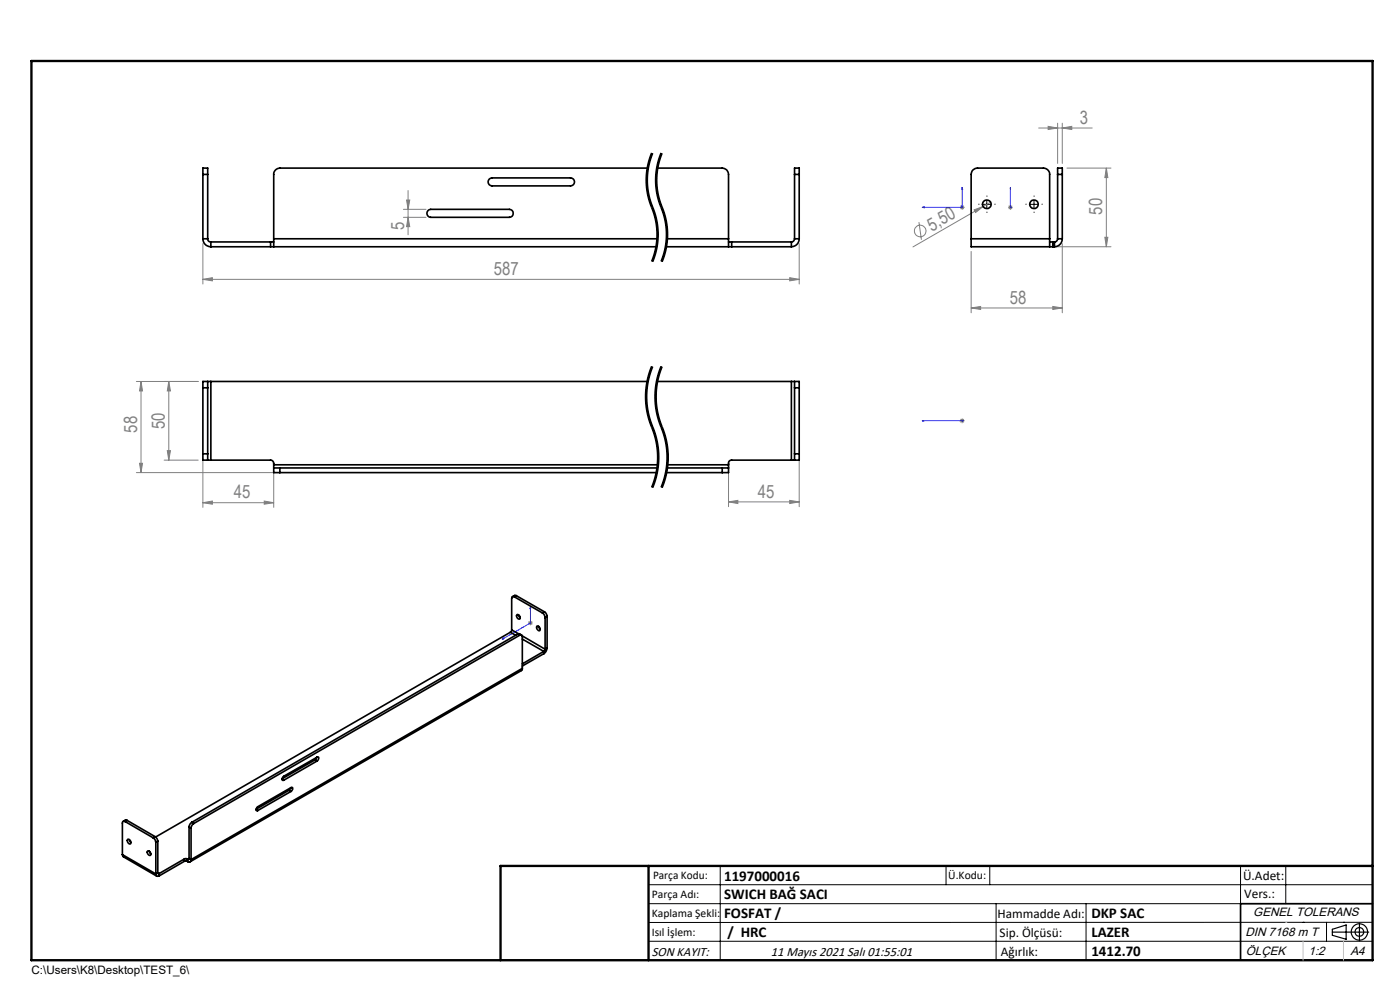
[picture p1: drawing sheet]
<svg xmlns="http://www.w3.org/2000/svg" width="297mm" height="210mm" viewBox="0 0 297 210" stroke-linecap="round" stroke-linejoin="round" font-family="sans-serif">
<g fill="none" stroke="#808080" stroke-width=".21">
<path d="M220.3 27.2h11.4M222.4 26.8l2 .4-2 .3zM224.4 26.1v8.6M225.4 27.2l2-.4v.7zM225.4 26.1v8.6M226.3 35.7h9.4M234.7 35.7v16.6M234.7 35.7l.3 2h-.6zM43 59.3l2-.4v.7zM43 51.7v8.5M43 59.3h126.5M85.6 44.4h4.8"/>
<path d="M85.6 46.1h4.8M86.3 42.4h.6l-.3 2zM86.6 46.1l.3 2h-.6zM86.6 40.4v9.4M167.5 58.9l2 .4-2 .3zM169.5 51.7v8.5M194.9 47.1l.6 3.8M203.6 44h1M203.8 43.6l.7 .7M204.1 43.5v1M204.5 43.6l-.7 .7M206 53.3v13"/>
<path d="M206.7 44.5l1.9-.7-1.6 1.3zM208.6 43.8l-14.9 8.6M210.1 42.9l-1.5 .9M213.9 44h.9M214 43.6l.7 .7M214.3 43.5v1M214.7 43.6l-.7 .7M223.7 52.3h12M225.4 51.7v14.6M234.4 50.3h.6l-.3 2zM206 65.3l2-.3v.6zM206 65.3h19.4"/>
<path d="M223.3 65l2.1 .3-2.1 .3zM28.9 80.9h13.2M29.6 98.3h.6l-.3 2zM29.9 80.9v19.4M29.9 80.9l.3 2h-.6zM34.8 97.6h7.3M35.5 95.6h.7l-.4 2zM35.8 80.9v16.7M35.8 80.9l.4 2h-.7zM43 97.3v10.3M154.6 99.3v8.2M169.5 97.3v10.2"/>
<path d="M203.6 89.2h1M203.8 88.9l.7 .7M204.1 88.8v1M204.5 88.9l-.7 .7M28.9 100.3h29.5M43 106.6l2-.3v.7zM43 106.6h15.1M56.1 106.3l2 .3-2 .4zM58.1 100.3v7.3M154.6 106.5l1.9-.4v.7zM154.6 106.5h14.9M167.5 106.1l2 .4-2 .3z"/>
<path d="M112 132.1h1M112.1 131.8l.8 .7M112.5 131.6v1M112.9 131.8l-.8 .7"/>
<circle cx="195.2" cy="49" r="1.24"/>
</g>
<path d="M138.4 77.7a16.7 16.7 0 0 0 0 12.9M140.4 77.7a16.7 16.7 0 0 0 0 12.9M138.4 90.6a16.7 16.7 0 0 1 0 12.8M140.4 90.6a16.7 16.7 0 0 1 0 12.8" fill="none" stroke="#000" stroke-width=".21" stroke-dasharray="6.3 1.3 1.3 1.3" stroke-dashoffset="1.7" stroke-linecap="butt"/>
<g fill="none" stroke="#000" stroke-width=".21">
<path d="M137.4 37.9v1.2M137.4 39.1l.3 2.2 .7 2.4M137.7 35.2l-.3 2.8M138.2 32.4a15.1 15.1 0 0 0-.4 10.6M138.4 32.5a15.4 15.4 0 0 0 .3 12.5 15 15 0 0 1-.3 10.5M138.5 32.5l-.8 2.7M139.4 37.9v1.2M139.4 39.1l.6 3.2a17.4 17.4 0 0 1 1.6 9.4l-.7 2.8M139.4 37.4v.6M139.7 35.2l-.3 2.2M140.2 32.4a15.1 15.1 0 0 0-.4 10.6M140.4 32.5a15.4 15.4 0 0 0 .3 12.5 15 15 0 0 1-.3 10.5"/>
<path d="M140.5 32.5l-.8 2.7M137.8 43l1.2 3.7M138.4 43.7l.1 .2zM138.5 43.9a15.1 15.1 0 0 1 .4 10.6M138.9 54.5l-.4 1.1M139 46.7l.3 2.8M139.3 50.6l-.4 2.7-.7 2.1M139.3 49.5v1.1M139.8 43l1.2 3.7M140.9 54.5l-.4 1.1M141 46.7l.3 2.8M141.3 50.6a14.8 14.8 0 0 1-1.1 4.8"/>
<path d="M141.3 49.5v1.1M208.5 43.3h1.7M209.3 42.5v1.7M218.5 43.3h1.7M219.4 42.5v1.7M137.8 78.8a16.9 16.9 0 0 0-.6 8.4M138.2 77.7l-.4 1.1M138.4 77.7a17.2 17.2 0 0 0 .4 14 16.7 16.7 0 0 1-.4 11.7M138.5 77.8a16.5 16.5 0 0 0-1.2 5.2M140.2 77.7a16.9 16.9 0 0 0-1 9.5M140.4 77.7a17.2 17.2 0 0 0 .4 14 16.7 16.7 0 0 1-.4 11.7M140.5 77.8a16.5 16.5 0 0 0-1.2 5.2"/>
<path d="M137.2 87.2l.6 2.3M137.3 83a16.4 16.4 0 0 0 1.1 7.2M137.8 89.5l.2 .6M138 90.1l.4 1.1M138.4 91.2l.5 1.7M138.4 90.2l.1 .3zM138.5 90.5l.9 2.9 .4 3M138.9 92.9l.3 1.2a16.5 16.5 0 0 1 .1 5.3M139.2 87.2l.8 2.9M139.2 99.9l-1 3.5M139.3 99.4l-.1 .5M139.3 83a19.7 19.7 0 0 0 1.8 9.2l.4 1.8 .3 2.4"/>
<path d="M139.8 96.4a16.9 16.9 0 0 1-1.3 7.1M140 90.1l.4 1.1M140.4 91.2l.5 1.7M140.9 92.9l.3 1.2a16.5 16.5 0 0 1 .1 5.3M141.2 99.9l-1 3.5M141.3 99.4l-.1 .5M141.8 96.4a16.9 16.9 0 0 1-1.3 7.1M137.6 187.7h153.6M137.6 191.7h153.6M137.6 199.7h153.6M152.8 183.7v20M200.7 183.7v4"/>
<path d="M210 183.7v4M211.3 191.7v12M230.4 191.7v12M263.2 183.7v20M272.8 183.7v8M276.4 195.6h.1M281.4 195.6v4.1M285 195.6h.1M291.2 195.6l-153.6 .1"/>
</g>
<path d="M138.4 32.5a15 15 0 0 0 0 11.5M140.4 32.5a15 15 0 0 0 0 11.5M138.4 44a15 15 0 0 1 0 11.5M140.4 44a15 15 0 0 1 0 11.5" fill="none" stroke="#000" stroke-width=".21" stroke-dasharray="6.3 1.3 1.3 1.3" stroke-dashoffset="2.3" stroke-linecap="butt"/>
<g fill="none" stroke="#000" stroke-width=".25">
<path d="M282.6 197.7h7.8M282.6 197.1l3-.9v3l-3-.8zM288.4 195.8v3.8M106.2 203.7h185"/>
<circle cx="288.4" cy="197.7" r="1.74"/>
<circle cx="288.4" cy="197.7" r=".93"/>
</g>
<g fill="none" stroke="#00f" stroke-width=".21">
<path d="M204.1 39.7l.1 .5h-.2zM204.1 39.7v4.3h-8.4M214.3 39.7v.5v-.5M214.3 39.7v4.3M195.7 44l.4-.1v.2zM214.3 44h.1M214.3 43.9v.2zM195.7 89.2h.4h-.4M195.7 89.2h8.4M204 89.2h.2zM204.1 89.2h.1M106.5 135.6l.3-.2v.1z"/>
<path d="M112.5 128.7l.1 .3-.2 .1zM112.5 128.7v3.4l-6 3.5"/>
</g>
<path d="M207.7 43.3h-.1M209.4 41.6h.1M209.4 45v.1M211 43.3h.1M217.7 43.3h-.1M219.4 41.6h.1M219.4 45v.1M221 43.3h.1" fill="none" stroke="#000" stroke-width=".21" stroke-dasharray="15.2 1.3 1.3 1.3"/>
<path d="M291.2 191.7h-28v12" fill="none" stroke="#000" stroke-width=".35"/>
<path d="M6.7 12.9h284.5v190.8h-284.5zM137.6 183.7v20M291.2 183.7h-185v20" fill="none" stroke="#000" stroke-width=".5"/>
<path d="M276.4 199.7v4M285 199.7v4" fill="none" stroke="#c0c0c0" stroke-width=".21"/>
<path d="M272.8 195.6h.1" fill="none" stroke="#c0c0c0" stroke-width=".25"/>
<g fill="#00f">
<path d="M204.1 39.7l.1 .5h-.2zM195.7 44l.4-.1v.2z"/>
<path d="M112.5 128.7l.1 .3-.2 .1zM106.5 135.6l.3-.2v.1zM214.3 39.7v.5zM214.3 43.9v.2z"/>
<path d="M204 89.2h.2zM195.7 89.2h.4z"/>
</g>
<g fill="#808080">
<path d="M206.7 44.5l1.9-.7-1.6 1.3z"/>
<path d="M43 59.3l2-.4v.7zM167.5 58.9l2 .4-2 .3z"/>
<path d="M167.5 106.1l2 .4-2 .3zM154.6 106.5l1.9-.4v.7z"/>
<path d="M234.4 50.3h.6l-.3 2zM234.7 35.7l.3 2h-.6z"/>
<path d="M29.6 98.3h.6l-.3 2zM29.9 80.9l.3 2h-.6z"/>
<path d="M35.8 80.9l.4 2h-.7zM35.5 95.6h.7l-.4 2z"/>
<path d="M86.3 42.4h.6l-.3 2zM86.6 46.1l.3 2h-.6z"/>
<path d="M43 106.6l2-.3v.7zM56.1 106.3l2 .3-2 .4z"/>
<path d="M206 65.3l2-.3v.6zM223.3 65l2.1 .3-2.1 .3zM222.4 26.8l2 .4-2 .3zM225.4 27.2l2-.4v.7z"/>
</g>
<g fill="none" stroke="#000" stroke-width=".35">
<path d="M43 37v-1.3h1.1v1.3M43 37h1.1M43 37v13.7M44.1 37v13.7M103.8 38l.6-.3h16.6a.85 .85 0 0 1 .9 .9 .85 .85 0 0 1-.9 .8h-16.6a.85 .85 0 0 1-.8-.5 .85 .85 0 0 1 .2-.9zM137.4 35.7h-78a1.33 1.33 0 0 0-1.3 1.3v13.7M139.4 35.7h13.8a1.33 1.33 0 0 1 1.4 1.3v13.7M168.6 37v-1.3h.9v1.3M168.6 37h.9M168.6 37v13.7M169.5 37v13.7M224.4 37v-1.3h1v1.3"/>
<path d="M224.4 37h1M224.4 37v13.7M225.4 37v13.7M43 50.7a1.69 1.69 0 0 0 1.7 1.6M43 50.7h1.1M44.1 50.7a.61 .61 0 0 0 .6 .6M44.7 52.3h12.7M44.7 51.3h12.7M44.7 51.3v1M57.4 52.3h.7M57.4 51.3h.7M57.4 51.3v1"/>
<path d="M58.1 50.7v1.6M58.1 50.7h81.4M58.1 52.3h81.2M90.8 44.7l.6-.3h16.7a.85 .85 0 0 1 .8 .9 .85 .85 0 0 1-.8 .8h-16.7a.85 .85 0 0 1-.8-.5 .85 .85 0 0 1 .2-.9zM141.3 52.3h13.3M141.5 50.7h13.1M154.6 50.7v1.6M154.6 52.3h.6M154.6 51.3h.6M155.2 52.3h12.7M155.2 51.3v1M155.2 51.3h12.7"/>
<path d="M167.9 51.3v1M168.6 50.7a.66 .66 0 0 1-.7 .6M168.6 50.7h.9M169.5 50.7a1.69 1.69 0 0 1-1.6 1.6M206 50.7v-13.7a1.33 1.33 0 0 1 1.4-1.3h14a1.33 1.33 0 0 1 1.3 1.3v13.7M206 50.7v1.6h16.7M206 50.7h16.7M222.7 50.7v1.6M222.7 51.3h.6M222.7 52.3h.6M223.3 52.3h.4M223.3 51.3h.4"/>
<path d="M223.3 51.3v1M223.7 51.3v1M224.4 50.7a.66 .66 0 0 1-.7 .6M224.4 50.7h1M225.4 50.7a1.69 1.69 0 0 1-1.7 1.6M43 96.3v1.3h1.1M43 82.3v14M43 82.3h1.1M43 96.3h1.1M44.1 80.9h-1.1v1.4M44.1 80.9v1.4M44.1 96.3v1.3"/>
<path d="M44.1 97.6h.6M44.1 80.9h.6M44.1 82.3v14M44.7 97.6h12.7a.73 .73 0 0 1 .7 1M44.7 80.9v16.7M44.7 80.9h92.7M58.1 99.3v1h1.3M58.1 99.3h1.3M58.1 98.6v.7M58.1 98.6h81.5M59.4 99.3h80.1M59.4 99.3v1"/>
<path d="M139.4 80.9h28.5M141.5 99.3h11.7M141.5 98.6h13.1M153.2 99.3h1.4M153.2 99.3v1M154.6 99.3v1h-1.4M154.6 98.6v.7M167.9 97.6h.7M167.9 80.9h.7M167.9 97.6h-12.7a.7 .7 0 0 0-.6 1M167.9 80.9v16.7M168.6 80.9h.9v1.4"/>
<path d="M168.6 80.9v1.4M168.6 96.3v1.3M168.6 82.3v14M168.6 82.3h.9M168.6 96.3h.9M169.5 96.3v1.3h-.9M169.5 82.3v14M59.4 100.3h79.9M141.3 100.3h11.9M108.3 134.1l-75.3 43.4M108.3 134.1l1.1 .7M108.5 133.6l-.2 .5"/>
<path d="M108.5 133.6l1.5 .8M109.1 126.6a.35 .35 0 0 0-.4 0 .35 .35 0 0 0-.2 .3v6.7M109.1 126.6l6 3.4M109.5 126.4l-.3-.1-.5 .3M109.5 126.4l-.4 .2M109.5 126.4l6 3.4M109.7 130.4a.6 .6 0 0 1 .5 .3 .6 .6 0 0 1 0 .6 .65 .65 0 0 1-.5-.9zM109.8 134.5l.3-.1 .6 .3M109.8 134.5l.4 .3M109.8 134.5l-69.1 39.9M110 130.4l.3 .6M110.2 134.8a.34 .34 0 0 1 .4-.1 .34 .34 0 0 1 .2 .4v6.7"/>
<path d="M110.2 134.8l-69.1 39.9M110.8 135.6l4.6 2.6M110.8 134.9l4.8 2.8M113.9 132.8a.55 .55 0 0 1 .6 .3 .55 .55 0 0 1-.2 .7l-.4-.4zM114.3 132.9l.3 .6M115.1 130l.3 .3 .2 .7M115.4 138.2l-4.6 2.6M115.4 138.2v.5M115.4 138.7l-4.6 2.6M115.5 129.8l.3 .3 .3 .7M115.5 129.8l-.4 .2M115.6 137.7l-.2 .5"/>
<path d="M115.6 131v6.7M116.1 137.5l-.2 .6-.5 .6M116.1 130.8l-.5 .2M116.1 137.5l-.5 .2M116.1 130.8v6.7M110.8 141.8l-.2 .4-70.3 40.6M110.8 141.8l-70.3 40.5M26.5 174.3a.35 .35 0 0 0-.4-.1 .35 .35 0 0 0-.1 .4v6.7M26.5 174.3l6 3.4M27 174l-.4-.1-.5 .3M27 174l-.5 .3M27 174l5.9 3.5"/>
<path d="M27.1 178a.62 .62 0 0 1 .6 .4 .62 .62 0 0 1-.1 .6 .67 .67 0 0 1-.5-1zM27.4 178.1l.4 .6M32.5 177.7l.4 .4 .2 .6M32.9 177.5l.4 .4 .2 .5M32.9 177.5l-.4 .2M33.1 178.7v6.7M33.5 178.4l-.4 .3M33.5 178.4v6.7M40.1 175.4l.4 .3M40.1 175.4v6.7M40.5 175.7v6.6M40.7 174.4l-.3 .3-.3 .7"/>
<path d="M40.7 174.4l.4 .3M41.1 174.7l-.3 .3-.3 .7M54.3 171.8l.4 .1M59.8 165.3l.4 .2M61.3 167.6l.4 .3M61.3 167.6l-7 4.1M61.7 167.1l-.4 .5M61.7 167.9l.4-.5v-.3l-.2-.1-7.2 4.1-.4 .7 .1 .2 .3-.1M61.7 167.9l-7 4M66.9 161.2l.4 .2M66.9 161.2l-7.1 4M67.2 160.6l-.3 .6"/>
<path d="M67.3 161.4l.3-.6-.2-.3-7.2 4.2-.4 .6 .1 .2h.3M67.3 161.4l-7.1 4.1M26 181.3l.2 .4 7 4.1M26 181.3l7.1 4.1M31.3 180.5a.53 .53 0 0 1 .6 .3 .53 .53 0 0 1-.2 .7l-.4-.4zM31.7 180.5l.3 .6M33.1 185.4a.43 .43 0 0 0 .2 .4 .43 .43 0 0 0 .5 0M33.5 185.1v.2h.3M33.5 185.1l-.4 .3M33.5 185.1l.3 .2M33.8 185.3v.5M39.1 182.2h.6"/>
<path d="M39.1 182.7h.6M39.1 182.2l-5.3 3.1M39.1 182.2v.5M39.1 182.7l-5.3 3.1M39.7 182.2l.1 .1M39.7 182.2v.5M39.7 182.7l.1 .1M39.8 182.3v.5M40.1 182.1l-.1 .2h-.2M40.1 182.1l.4 .2M40.1 182.1l-.3 .2M40.5 182.3a.44 .44 0 0 1-.2 .5 .44 .44 0 0 1-.5 0"/>
<circle cx="209.3" cy="43.3" r=".91"/>
<circle cx="219.4" cy="43.3" r=".91"/>
</g>
<g font-size="3.9" fill="#808080">
<text x="229.1" y="26.3">3</text>
<text x="233.8" y="45.6" transform="rotate(-90 233.8 45.6)">50</text>
<text x="85.7" y="48.9" transform="rotate(-90 85.7 48.9)">5</text>
<text x="197.7" y="49.1" transform="rotate(-30 197.7 49.1)">5,50</text>
<text x="104.7" y="58.4">587</text>
<text x="214.2" y="64.4">58</text>
<text x="29.1" y="91.8" transform="rotate(-90 29.1 91.8)">58</text>
<text x="35" y="91" transform="rotate(-90 35 91)">50</text>
<text x="49.6" y="105.7">45</text>
<text x="160.7" y="105.6">45</text>
</g>
<g font-size="3.2">
<text x="153.6" y="190.8">SWICH BAĞ SACI</text>
<text x="153.6" y="186.8">1197000016</text>
<text x="153.6" y="194.8">FOSFAT /</text>
<text x="231.5" y="194.8">DKP SAC</text>
<text x="154.3" y="198.8">/ HRC</text>
<text x="231.5" y="198.7">LAZER</text>
<text x="231.5" y="202.8">1412.70</text>
</g>
<g font-size="2.8">
<text x="263.7" y="186.7">Ü.Adet:</text>
<text x="263.9" y="190.5">Vers.:</text>
<text x="211.6" y="194.8">Hammadde Adı:</text>
<text x="138.3" y="202.8">SON KAYIT:</text>
<text x="163.5" y="202.8">11 Mayıs 2021 Salı 01:55:01</text>
<text x="212.1" y="198.7">Sip. Ölçüsü:</text>
<text x="212.3" y="202.7">Ağırlık:</text>
</g>
<g font-size="2.6">
<text x="265.9" y="194.4">GENEL TOLERANS</text>
<text x="264.2" y="198.5">DIN 7168 m T</text>
<text x="264.3" y="202.6">ÖLÇEK</text>
<text x="277.6" y="202.6">1:2</text>
<text x="286.5" y="202.6">A4</text>
</g>
<g font-size="2.5">
<text x="138.3" y="190.5">Parça Adı:</text>
<text x="138.5" y="186.5">Parça Kodu:</text>
<text x="201.2" y="186.5">Ü.Kodu:</text>
<text x="138.3" y="194.5">Kaplama Şekli:</text>
<text x="138.3" y="198.6">Isıl İşlem:</text>
<text x="6.7" y="206.7">C:\Users\K8\Desktop\TEST_6\</text>
</g>
</svg>
